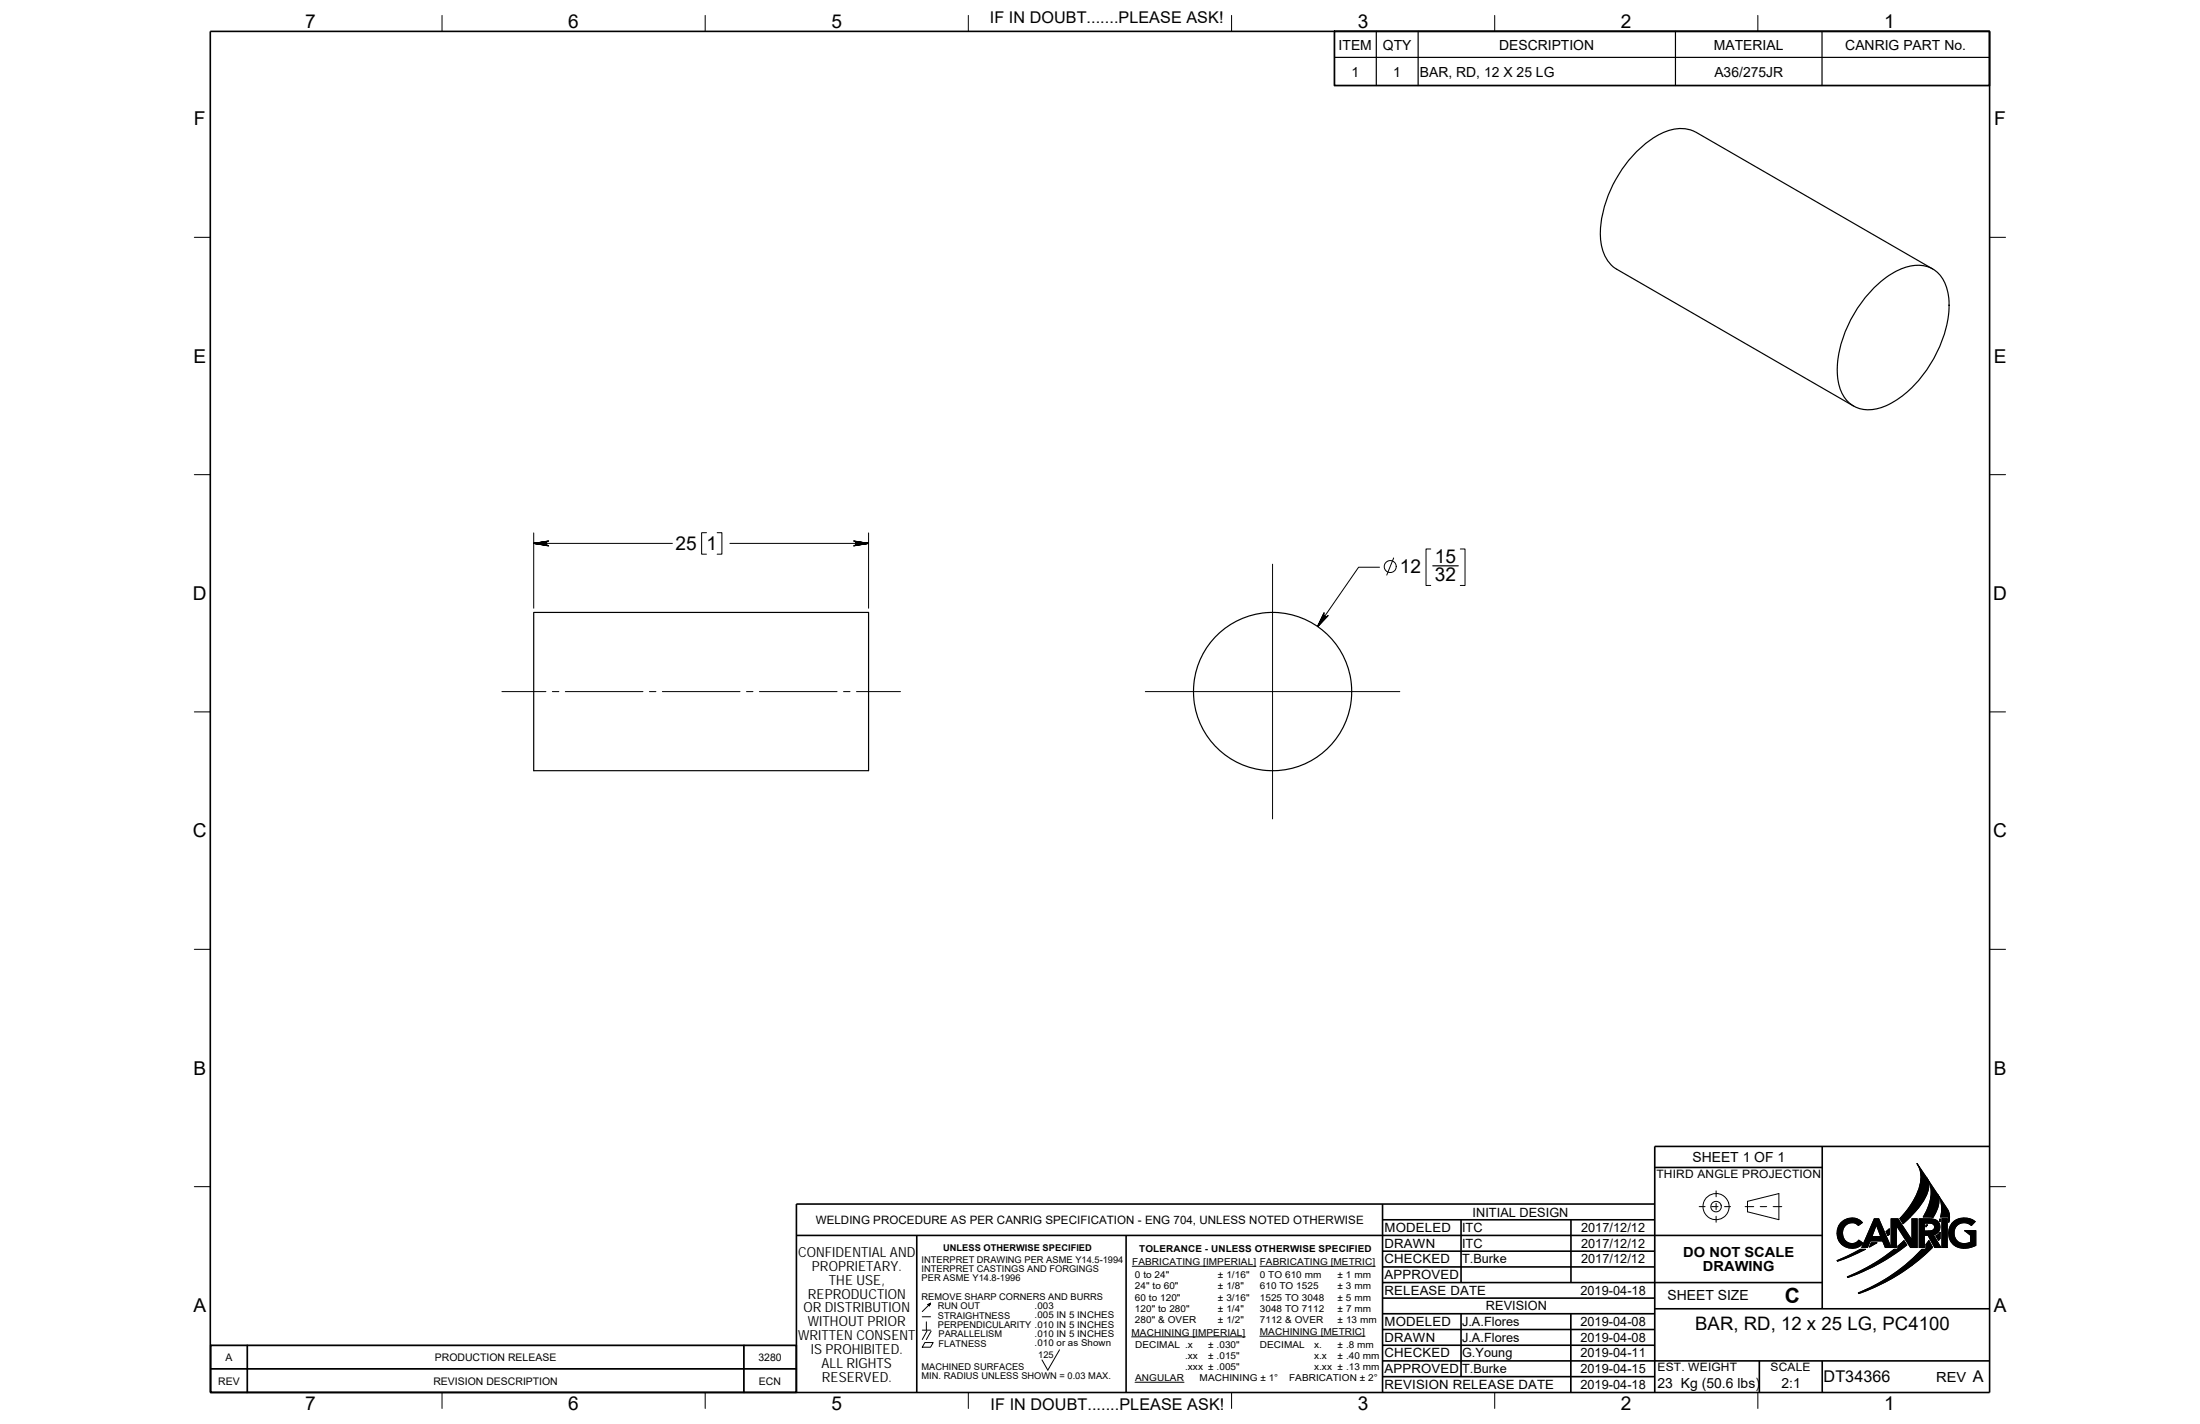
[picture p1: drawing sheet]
<svg xmlns="http://www.w3.org/2000/svg" width="432mm" height="279mm" viewBox="0 0 432 279" stroke-linecap="round" stroke-linejoin="round" font-family="sans-serif">
<g fill="none" stroke="#000" stroke-width=".2">
<path d="M86.8 3v3.2M138.4 3v3.2M190.1 3v3.2M241.7 3v3.2M293.4 3v3.2M345 3v3.2M38.1 46.6h3.2M390.5 46.6h3.1M38.1 93.1h3.2M390.5 93.1h3.1M104.8 104.6v14.7M104.8 106.6h27.2"/>
<path d="M138.7 104.5h-1v4.2h1M140.8 104.5h.9v4.2h-.9M143.3 106.6h27.2M170.5 104.6v14.7M249.8 110.7v50M270.8 111.3h-4.1l-8.1 11.6M273.5 109.5l-1.3 3.3M280.8 107.7h-.9v7.2h.9M286.6 107.7h.9v7.2h-.9M41.3 139.7h-3.2M98.5 135.7h8.6M108.4 135.7h1.3"/>
<path d="M111 135.7h15.2M127.5 135.7h1.2M130 135.7h15.2M146.5 135.7h1.3M149.1 135.7h15.2M165.6 135.7h1.2M168.1 135.7h8.6M224.8 135.7h49.9M390.5 139.7h3.1M38.1 186.3h3.2M390.5 186.3h3.1M38.1 232.8h3.2"/>
<path d="M333.5 236.7h1.2M335.9 236.7h1.3M336.8 233.7v1.1M336.8 236.1v1.3M336.8 238.6v1.2M338.5 236.7h1.2M342.5 236.7h1.7M343 235.7l6.1-1.5v5.1l-6.1-1.5zM345.5 236.7h1.3M348 236.7h1.7M367.9 239.1h.8l2.5 5.7v-5.7h1.3l2.8 4.2v-4.2h1v5.7h-1.3l-2.8-4.3v4.3h-2.2l-.5-1.3h-2.4l-.6 1.3h-1.1zM376.3 228.3l1.9 2.8a4.3 4.3 0 0 1-.7 4.5l-1.4 1.9-2.6 2.6-.6-1a13.8 13.8 0 0 0 4.1-8.1l-.3-1.7z"/>
<path d="M376.7 239.1a5.5 5.5 0 0 1 3.4 .4 1.58 1.58 0 0 1 .6 1.6 1.58 1.58 0 0 1-1.2 1.2l1.4 2.5h-1.2l-1.3-2.4h-.7v2.4h-1zM377.7 240a2.13 2.13 0 0 1 1.9 .3l.1 .2a.88 .88 0 0 1-1.2 1h-.8zM378.2 231.1l2 3.1a3.4 3.4 0 0 1-.2 3.6l-.6 1h-1.9a7.8 7.8 0 0 0 1.2-6.8zM380.3 234.4l1.9 2.9a3 3 0 0 1 .3 2.5v-1h-1.6a5.6 5.6 0 0 0-.6-4.4zM380.8 239.2v.5l-.1-.2zM381.2 239.1h1v5.7h-1zM390.5 232.8h3.1M181 258.4h1.6M181.8 259.4v1.6M182.6 255.7l-1.6 1.6M222.2 248.5h24.3M247.3 248.5h22.6"/>
<path d="M360.6 247.3l4.5-2.2h1l-4 1.9-1.4 .5zM361.2 240a2.9 2.9 0 0 1 4.3-.1l-.8 .6a1.89 1.89 0 0 0-2.4-.2 1.89 1.89 0 0 0-.6 2.4 1.77 1.77 0 0 0 1.4 1.3 1.77 1.77 0 0 0 1.7-.7l.9 .6a2.95 2.95 0 0 1-4.2 .3 2.95 2.95 0 0 1-.3-4.2zM362.6 250.5a37.4 37.4 0 0 0 9.2-5.4h.7v-.6l1.2-1.1 .5 .9a38.9 38.9 0 0 1-11.5 6.4zM364.7 253.7a35.2 35.2 0 0 0 12.5-8.6h.8v-.9l.6-.8 .7 1.4a37.9 37.9 0 0 1-14.5 9zM367.3 243.8h1.1l-1.5 .9zM368.3 240.3l.8 2.3h-1.7zM370.2 241.6l.6-.5v1.1l-.3 .2zM378 240.3h.3l-.3 .4zM380 242.5l.8-.7v1.2l-.3 .4zM383.1 240a3.5 3.5 0 0 1 4.6-.3l-.8 .8a2.08 2.08 0 0 0-2.8 0 2.08 2.08 0 0 0-.1 2.9 2.08 2.08 0 0 0 2.8 .3v-1.3l-1.2-.9h2.2v2.9a3.8 3.8 0 0 1-4.9-.7 3.2 3.2 0 0 1 .2-3.7zM86.8 273.2v3.2M138.4 273.2v3.2"/>
<path d="M181 261h1.6M181.5 263.4h1.7l-.6 .9h-1.6zM181.9 261.2l-.9 1.6M182.8 261.2l-1 1.6M190.1 273.2v3.2M208 264.8l-2.3 4-1.2-2M222.1 262.3h22.3M222.8 271.2h9.6M241.7 273.2v3.2M247.3 262.2h20.6M293.4 273.2v3.2M345 273.2v3.2"/>
<circle cx="272.9" cy="111.2" r="1.18"/>
<circle cx="336.8" cy="236.7" r="1.03"/>
<circle cx="336.8" cy="236.7" r="2.57"/>
</g>
<g fill="none" stroke="#000" stroke-width=".32">
<path d="M41.3 6.2h349.2v267h-349.2zM271.4 239.3h53.4M271.4 236.2v37M286.8 239.3v12.4M308.3 239.3v12.4M324.8 229.1h32.9M324.8 236.2h-168.5v37M357.7 224.9v31.9M390.5 224.9h-65.7v48.3M156.3 242.4h201.4M179.9 242.4v30.8M221 242.4v30.8"/>
<path d="M271.4 257.8h53.4M271.4 254.7h53.4M271.4 245.5h53.4M271.4 248.6h53.4M271.4 251.7h86.3M286.8 257.8v12.3M308.3 257.8v15.4M324.8 256.8h65.7M271.4 267h119.1M271.4 270.1h53.4M271.4 263.9h53.4M271.4 260.9h53.4"/>
<path d="M345.3 267v6.2M357.7 267v6.2"/>
</g>
<g fill="#000" stroke="#000" stroke-width=".2">
<path d="M104.8 106.6l2.9-.5z" fill-rule="evenodd"/>
<path d="M104.8 106.6l2.7-.4z" fill-rule="evenodd"/>
<path d="M104.8 106.6l2.6-.3-.1 .1z" fill-rule="evenodd"/>
<path d="M104.8 106.6l2.5-.2v.2z" fill-rule="evenodd"/>
<path d="M104.8 106.6h2.5v.1z" fill-rule="evenodd"/>
<path d="M104.8 106.6l2.5 .1v.1z" fill-rule="evenodd"/>
<path d="M104.8 106.6l2.5 .2 .1 .2z" fill-rule="evenodd"/>
<path d="M104.8 106.6l2.7 .5z" fill-rule="evenodd"/>
<path d="M104.8 106.6l2.9 .5z" fill-rule="evenodd"/>
<path d="M167.5 107.1l3-.5z" fill-rule="evenodd"/>
<path d="M167.7 107.1l2.8-.5z" fill-rule="evenodd"/>
<path d="M167.9 106.8l2.6-.2-2.7 .4z" fill-rule="evenodd"/>
<path d="M168 106.7l2.5-.1-2.6 .2z" fill-rule="evenodd"/>
<path d="M168 106.6h2.5l-2.5 .1z" fill-rule="evenodd"/>
<path d="M167.9 106.4l2.6 .2h-2.5z" fill-rule="evenodd"/>
<path d="M167.8 106.3l2.7 .3-2.6-.2z" fill-rule="evenodd"/>
<path d="M167.7 106.2l2.8 .4z" fill-rule="evenodd"/>
<path d="M167.5 106.1l3 .5z" fill-rule="evenodd"/>
<path d="M260.6 120.9l.1-.1-2.1 2.1z" fill-rule="evenodd"/>
<path d="M260.4 120.9h.2l-2 2z" fill-rule="evenodd"/>
<path d="M260.2 121l.2-.1-1.8 2z" fill-rule="evenodd"/>
<path d="M260.1 120.9l.1 .1-1.6 1.9z" fill-rule="evenodd"/>
<path d="M260 120.8l.1 .1-1.5 2z" fill-rule="evenodd"/>
<path d="M259.9 120.7l.1 .1-1.4 2.1z" fill-rule="evenodd"/>
<path d="M259.8 120.5l.1 .2-1.3 2.2z" fill-rule="evenodd"/>
<path d="M259.8 120.4l-1.2 2.5z" fill-rule="evenodd"/>
<path d="M259.9 120.2l-1.3 2.7z" fill-rule="evenodd"/>
<path d="M361.5 239.8a2.81 2.81 0 0 1 4 .1l-.8 .6a1.82 1.82 0 0 0-2-.4 1.82 1.82 0 0 0-1.1 1.8 1.83 1.83 0 0 0 1.1 1.9 1.83 1.83 0 0 0 2.1-.5l.9 .6a2.95 2.95 0 0 1-4.3 .1 2.95 2.95 0 0 1 .1-4.2z" fill-rule="evenodd"/>
<path d="M371.2 239.1h1.3l2.8 4.2v-4.2h1v5.7h-1.3l-2.8-4.3v4.3h-1z" fill-rule="evenodd"/>
<path d="M376.3 228.3l2 3a3.8 3.8 0 0 1-.5 3.9l-2 2.7-2.3 2.2-.6-1a14.8 14.8 0 0 0 4.1-7.6 4.8 4.8 0 0 0-.7-3.2z" fill-rule="evenodd"/>
<path d="M378.3 231.3l1.9 2.9a3.9 3.9 0 0 1-.3 3.8l-.5 .8h-1.9a8.9 8.9 0 0 0 1.4-5.9z" fill-rule="evenodd"/>
<path d="M380.8 239.2v.5l-.1-.2z" fill-rule="evenodd"/>
<path d="M380.3 234.4l1.9 2.9a3.1 3.1 0 0 1 .3 2.5v-1h-1.6a5.5 5.5 0 0 0-.6-4.4z" fill-rule="evenodd"/>
<path d="M383.3 239.9a3.5 3.5 0 0 1 4.4-.2l-.8 .8a2.07 2.07 0 0 0-2.8 0 2.07 2.07 0 0 0-.2 2.8 2.07 2.07 0 0 0 2.8 .5l.1-1.4-1.2-.9h2.2v2.9a3.9 3.9 0 0 1-4.7-.5 3.2 3.2 0 0 1 .2-4z" fill-rule="evenodd"/>
<path d="M182.2 256l.4-.3z" fill-rule="evenodd"/>
<path d="M182.1 256l.5-.3z" fill-rule="evenodd"/>
<path d="M182.3 256l.3-.3z" fill-rule="evenodd"/>
<path d="M182.6 255.7l-.2 .6z" fill-rule="evenodd"/>
<path d="M360.6 247.3l4.5-2.2h1l-3.8 1.8-1.6 .6z" fill-rule="evenodd"/>
<path d="M364.7 253.7l2.2-1 2.8-1.5a35.1 35.1 0 0 0 7.5-6.1h.8v-.9l.6-.8 .7 1.4a38.1 38.1 0 0 1-14.5 9z" fill-rule="evenodd"/>
<path d="M367.9 239.1l-2.5 5.7h1.1l.6-1.3h2.4l.5 1.3h1.2l-2.5-5.7zM368.3 240.3l.8 2.3h-1.7z" fill-rule="evenodd"/>
<path d="M367.3 243.8h1.1l-1.5 .9z" fill-rule="evenodd"/>
<path d="M370.2 241.6l.6-.5v1.1l-.3 .2z" fill-rule="evenodd"/>
<path d="M362.6 250.5l.5-.2a18.7 18.7 0 0 0 4.7-2.4l4-2.8h.7a1.12 1.12 0 0 1 .5-1.1l.7-.6 .5 .9a38.9 38.9 0 0 1-11.5 6.4z" fill-rule="evenodd"/>
<path d="M378 240.3h.3l-.3 .4z" fill-rule="evenodd"/>
<path d="M377.7 240h1.4l.4 .2 .2 .3a.83 .83 0 0 1-.3 .9 .83 .83 0 0 1-.8 .1h-.9zM376.7 239.1v5.7h1v-2.4h.7l1.3 2.4h1.2l-1.4-2.5a1.58 1.58 0 0 0 1.3-1.8 1.58 1.58 0 0 0-1.8-1.4z" fill-rule="evenodd"/>
<path d="M380 242.5l.8-.7v1.2l-.3 .4z" fill-rule="evenodd"/>
<path d="M381.2 239.1v5.7h1v-5.7z" fill-rule="evenodd"/>
</g>
<g fill="none" stroke="#000" stroke-width=".23">
<path d="M261.9 11.3h128.6M270.1 6.1v10.7M278.3 6.1v10.7M328.8 6.1v10.7M357.6 6.1v10.7M367.4 56.9a14.2 14.2 0 0 1 8.8-4.8 5.7 5.7 0 0 1 5.9 4.6 16.5 16.5 0 0 1-1.2 10.8 22.9 22.9 0 0 1-10.2 11.9 7.3 7.3 0 0 1-7.2 .1 8.3 8.3 0 0 1-2.9-7.6 24.6 24.6 0 0 1 6.8-15zM379.3 52.8l-46.5-26.9a7.6 7.6 0 0 0-7.7 .8 24.4 24.4 0 0 0-11 18.7 8.3 8.3 0 0 0 2.9 7.2l46.8 27.1M281.2 111h5M104.8 120.2h65.7v31h-65.7z"/>
<circle cx="249.8" cy="135.7" r="15.5"/>
</g>
<path d="M261.9 6.1h128.6v10.7h-128.6zM41.4 268.6h114.9M41.4 264h114.9v9.2h-114.9zM48.5 264v9.2M146 264v9.2" fill="none" stroke="#000" stroke-width=".34"/>
<text font-size="4.1" x="350.3" y="255.7">C</text>
<g font-size="3.7">
<text x="59.9" y="5.4">7</text>
<text x="111.5" y="5.4">6</text>
<text x="163.2" y="5.4">5</text>
<text x="266.5" y="5.4">3</text>
<text x="318.2" y="5.4">2</text>
<text x="369.8" y="5.4">1</text>
<text x="38.1" y="24.6">F</text>
<text x="391.4" y="24.6">F</text>
<text x="38" y="71.1">E</text>
<text x="391.3" y="71.1">E</text>
<text x="132.6" y="107.9">25</text>
<text x="138.7" y="107.9">1</text>
<text x="274.8" y="112.5">12</text>
<text x="281.6" y="110.4">15</text>
<text x="37.8" y="117.7">D</text>
<text x="281.6" y="114.1">32</text>
<text x="391.2" y="117.7">D</text>
<text x="37.8" y="164.3">C</text>
<text x="391.2" y="164.3">C</text>
<text x="38" y="210.8">B</text>
<text x="391.3" y="210.8">B</text>
<text x="38" y="257.4">A</text>
<text x="391.3" y="257.4">A</text>
<text x="59.9" y="276.6">7</text>
<text x="111.5" y="276.6">6</text>
<text x="163.2" y="276.6">5</text>
<text x="266.5" y="276.6">3</text>
<text x="318.2" y="276.6">2</text>
<text x="369.8" y="276.6">1</text>
</g>
<text font-size="3.6" x="332.7" y="261">BAR, RD, 12 x 25 LG, PC4100</text>
<g font-size="3.2">
<text x="194.3" y="4.5">IF IN DOUBT.......PLEASE ASK!</text>
<text x="357.9" y="271.2">DT34366</text>
<text x="387.2" y="271.2">A</text>
<text x="194.4" y="276.6">IF IN DOUBT.......PLEASE ASK!</text>
</g>
<g font-size="2.7">
<text x="262.7" y="9.7">ITEM</text>
<text x="271.4" y="9.7">QTY</text>
<text x="294.2" y="9.7">DESCRIPTION</text>
<text x="336.4" y="9.7">MATERIAL</text>
<text x="362.2" y="9.7">CANRIG PART No.</text>
<text x="265.3" y="15.1">1</text>
<text x="273.5" y="15.1">1</text>
<text x="278.7" y="15.1">BAR, RD, 12 X 25 LG</text>
<text x="336.5" y="15.1">A36/275JR</text>
<text x="332.2" y="227.9">SHEET 1 OF 1</text>
<text x="156.6" y="246.5">CONFIDENTIAL AND</text>
<text x="159.3" y="249.3">PROPRIETARY.</text>
<text x="330.4" y="246.6">DO NOT SCALE</text>
<text x="334.2" y="249.4">DRAWING</text>
<text x="157.7" y="257.5">OR DISTRIBUTION</text>
<text x="158.6" y="254.8">REPRODUCTION</text>
<text x="162.7" y="252">THE USE,</text>
<text x="327.3" y="255.1">SHEET SIZE</text>
<text x="156.6" y="263">WRITTEN CONSENT</text>
<text x="158.6" y="260.2">WITHOUT PRIOR</text>
<text x="159.1" y="265.7">IS PROHIBITED.</text>
<text x="161.2" y="268.5">ALL RIGHTS</text>
<text x="161.3" y="271.2">RESERVED.</text>
<text x="325.3" y="272.4">23 Kg (50.6 lbs)</text>
<text x="349.7" y="272.4">2:1</text>
<text x="380" y="271.2">REV</text>
</g>
<g font-size="2.5">
<text x="289" y="238.7">INITIAL DESIGN</text>
<text x="271.8" y="244.8">DRAWN</text>
<text x="271.8" y="241.7">MODELED</text>
<text x="287" y="244.8">ITC</text>
<text x="287" y="241.7">ITC</text>
<text x="310.3" y="244.8">2017/12/12</text>
<text x="310.3" y="241.7">2017/12/12</text>
<text x="271.8" y="251">APPROVED</text>
<text x="271.8" y="247.8">CHECKED</text>
<text x="287" y="247.8">T.Burke</text>
<text x="310.3" y="247.8">2017/12/12</text>
<text x="271.8" y="254">RELEASE DATE</text>
<text x="291.7" y="257.1">REVISION</text>
<text x="310.2" y="254">2019-04-18</text>
<text x="271.8" y="263.2">DRAWN</text>
<text x="271.8" y="260.2">MODELED</text>
<text x="287" y="263.2">J.A.Flores</text>
<text x="287" y="260.2">J.A.Flores</text>
<text x="310.2" y="263.2">2019-04-08</text>
<text x="310.2" y="260.2">2019-04-08</text>
<text x="271.8" y="269.4">APPROVED</text>
<text x="271.8" y="266.3">CHECKED</text>
<text x="287" y="269.4">T.Burke</text>
<text x="287" y="266.3">G.Young</text>
<text x="310.2" y="269.4">2019-04-15</text>
<text x="310.2" y="266.3">2019-04-11</text>
<text x="271.8" y="272.6">REVISION RELEASE DATE</text>
<text x="310.2" y="272.6">2019-04-18</text>
</g>
<g font-size="2.3">
<text x="325.1" y="231.1">THIRD ANGLE PROJECTION</text>
<text x="160.1" y="240.1">WELDING PROCEDURE AS PER CANRIG SPECIFICATION - ENG 704, UNLESS NOTED OTHERWISE</text>
<text x="325.3" y="269">EST. WEIGHT</text>
<text x="347.5" y="269">SCALE</text>
</g>
<g font-size="2.1">
<text x="44.3" y="267.1">A</text>
<text x="85.3" y="267.1">PRODUCTION RELEASE</text>
<text x="148.9" y="267.1">3280</text>
<text x="42.8" y="271.7">REV</text>
<text x="85.1" y="271.7">REVISION DESCRIPTION</text>
<text x="149" y="271.7">ECN</text>
</g>
<g font-size="1.9">
<text x="223.6" y="245.7">TOLERANCE - UNLESS OTHERWISE SPECIFIED</text>
<text x="222.2" y="248.2">FABRICATING [IMPERIAL] FABRICATING [METRIC]</text>
<text x="222.8" y="250.7">0 to 24&quot;</text>
<text x="239.1" y="250.7">± 1/16&quot;</text>
<text x="247.3" y="250.7">0 TO 610 mm</text>
<text x="262.5" y="250.7">± 1 mm</text>
<text x="222.8" y="255.3">60 to 120&quot;</text>
<text x="222.8" y="257.4">120&quot; to 280&quot;</text>
<text x="222.8" y="253">24&quot; to 60&quot;</text>
<text x="239.1" y="255.3">± 3/16&quot;</text>
<text x="239.1" y="257.4">± 1/4&quot;</text>
<text x="239.1" y="253">± 1/8&quot;</text>
<text x="247.3" y="255.3">1525 TO 3048</text>
<text x="247.3" y="253">610 TO 1525</text>
<text x="247.3" y="257.4">3048 TO 7112</text>
<text x="262.5" y="253">± 3 mm</text>
<text x="262.5" y="255.3">± 5 mm</text>
<text x="262.5" y="257.4">± 7 mm</text>
<text x="222.1" y="262.1">MACHINING [IMPERIAL]</text>
<text x="222.8" y="259.6">280&quot; &amp; OVER</text>
<text x="239.1" y="259.6">± 1/2&quot;</text>
<text x="247.3" y="262">MACHINING [METRIC]</text>
<text x="247.3" y="259.6">7112 &amp; OVER</text>
<text x="262.5" y="259.6">± 13 mm</text>
<text x="222.8" y="264.5">DECIMAL .x</text>
<text x="232.6" y="266.6">.xx</text>
<text x="232.6" y="268.8">.xxx ± .005&quot;</text>
<text x="237.1" y="266.6">± .015&quot;</text>
<text x="237.1" y="264.5">± .030&quot;</text>
<text x="247.3" y="264.5">DECIMAL</text>
<text x="257.9" y="264.5">x.</text>
<text x="257.9" y="268.8">x.xx ± .13 mm</text>
<text x="257.9" y="266.6">x.x</text>
<text x="262.5" y="266.6">± .40 mm</text>
<text x="262.5" y="264.5">± .8 mm</text>
<text x="222.8" y="271">ANGULAR</text>
<text x="235.5" y="271">MACHINING ± 1°</text>
<text x="253" y="271">FABRICATION ± 2°</text>
</g>
<g font-size="1.8">
<text x="185.1" y="245.4">UNLESS OTHERWISE SPECIFIED</text>
<text x="180.9" y="247.8">INTERPRET DRAWING PER ASME Y14.5-1994</text>
<text x="180.9" y="249.6">INTERPRET CASTINGS AND FORGINGS</text>
<text x="180.9" y="251.4">PER ASME Y14.8-1996</text>
<text x="180.9" y="255.1">REMOVE SHARP CORNERS AND BURRS</text>
<text x="184.1" y="256.9">RUN OUT</text>
<text x="203.1" y="256.8">.003</text>
<text x="184.1" y="260.6">PERPENDICULARITY .010 IN 5 INCHES</text>
<text x="184.1" y="258.7">STRAIGHTNESS</text>
<text x="184.2" y="262.4">PARALLELISM</text>
<text x="203.1" y="258.7">.005 IN 5 INCHES</text>
<text x="203.1" y="262.3">.010 IN 5 INCHES</text>
<text x="180.9" y="268.8">MACHINED SURFACES</text>
<text x="184.2" y="264.2">FLATNESS</text>
<text x="203.1" y="264.1">.010 or as Shown</text>
<text x="203.8" y="266.4">125</text>
<text x="180.9" y="270.6">MIN. RADIUS UNLESS SHOWN = 0.03 MAX.</text>
</g>
</svg>
